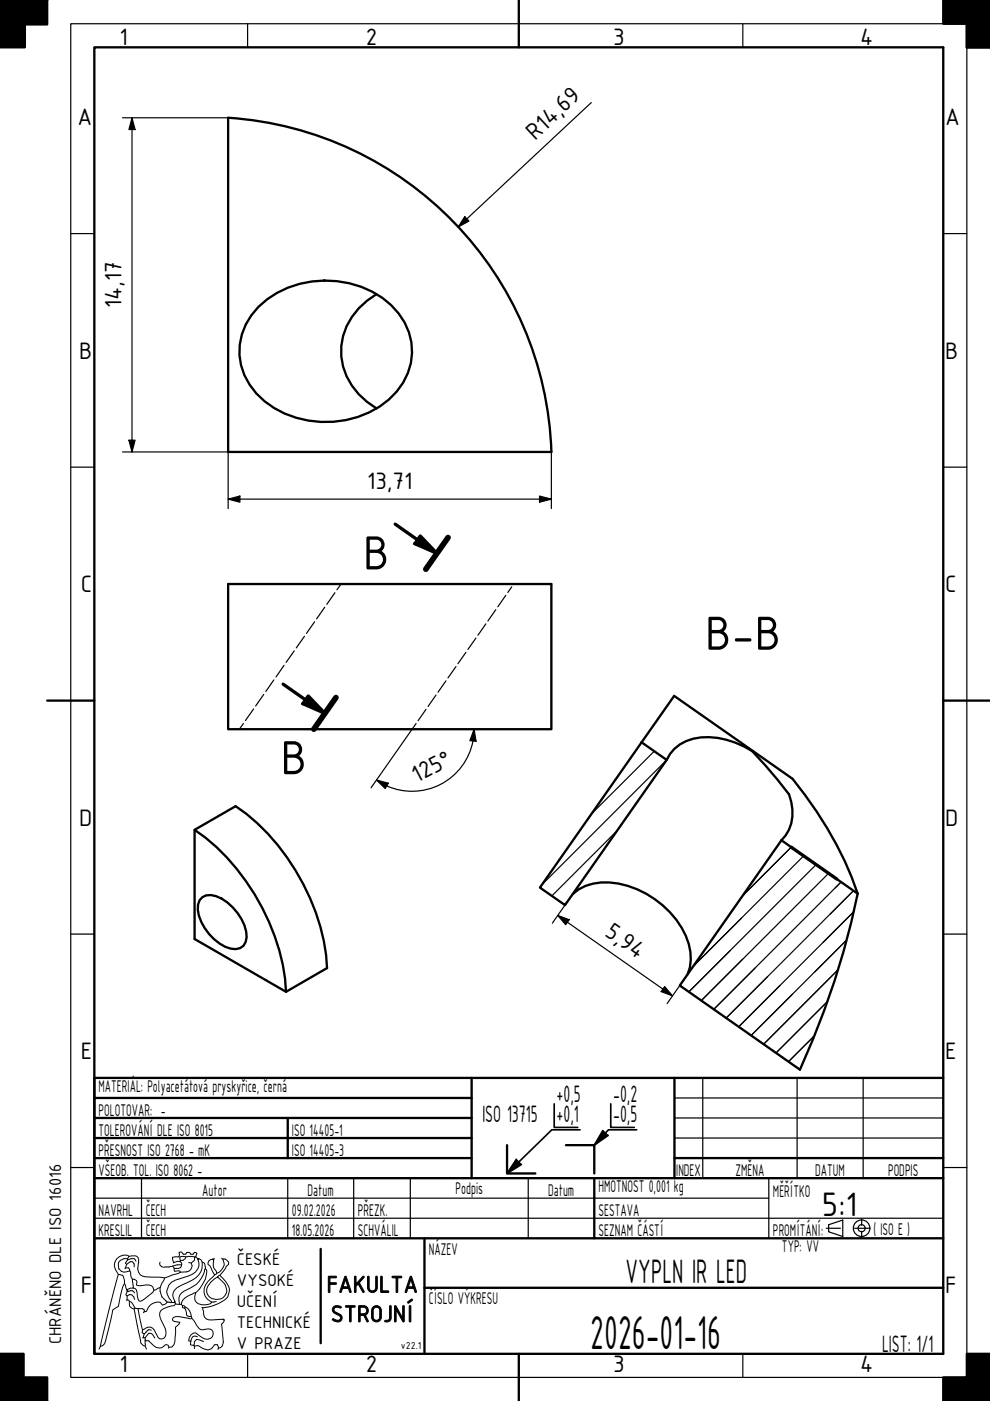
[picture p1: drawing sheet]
<svg xmlns="http://www.w3.org/2000/svg" width="210mm" height="297mm" viewBox="0 0 210 297" stroke-linecap="round" stroke-linejoin="round" font-family="sans-serif">
<g fill="none" stroke="#000" stroke-width=".25">
<path d="M136.1 157.4l-.2 .2M138.7 159.3l-13.3 13.3M130.8 176.1l-13.8 13.9M141.3 161.1l-26.4 26.5M167.8 179.6l-10.4 10.3M120.3 191.1l-.7 .7M170.4 181.5l-23.4 23.4M173 183.3l-27 27M175.7 185.2l-27 26.9M178.3 187l-27 27 8.8-8.8M179.5 199.3l-20.2 20.2M181 188.9l-27 26.9"/>
<path d="M181 193.3l-24.4 24.4M172.7 219.6l-5.5 5.5M175.4 212.3l-10.9 10.9M177.7 205.6l-15.8 15.8"/>
</g>
<!-- layer: Viditelna silna -->
<g fill="none" stroke="#000" stroke-width=".49">
<path d="M0 0h10zM5.3 0v10h-5.3v-10v5.2h10v-5.2M205 5v5h5h-5v-10h5h-10v5h10M54.8 65.1a21 21 0 0 1 28.1-.4 13.1 13.1 0 0 1-.5 20 21.2 21.2 0 0 1-26.3 .4 13.1 13.1 0 0 1-2.8-18.2zM79.8 62.4a14.3 14.3 0 0 0-7.4 13.2 14.6 14.6 0 0 0 7.4 11M116.9 95.8h-68.5v-70.8a73.5 73.5 0 0 1 68.5 70.8M48.4 123.8h68.5v30.8h-68.5zM136 157.4l5.4 3.7-21.6 30.8-5.3-3.7zM136 157.4l6.9-9.9 25.1 17.6a80.2 80.2 0 0 1 13.8 24.4M41.3 175.9l8.7-5a47.1 47.1 0 0 1 19.1 31.5l.2 2.8-8.7 5.1-19.3-11.2zM41.3 175.9a47.1 47.1 0 0 1 19.1 31.6l.2 2.8M141.4 161.1a8.8 8.8 0 0 1 8.9-4.8 18.4 18.4 0 0 1 9.2 3l2.8 3 5 6.1a9 9 0 0 1-1.6 9.8"/>
<path d="M165.7 178.2l-21.6 30.7 25.5 17.9a175.4 175.4 0 0 0 12.2-37.3M165.7 178.2l2.1 1.4M42.9 190.2a3.9 3.9 0 0 1 4.1 .3 10.6 10.6 0 0 1 5.3 8.2 2.47 2.47 0 0 1-3.3 2.4 10.4 10.4 0 0 1-7.1-8.2l.1-1.1 .3-.9zM121.5 189.5a11 11 0 0 1 9.7-2.2 19.8 19.8 0 0 1 14.8 12.8 9.6 9.6 0 0 1-.2 6.5M177.4 186.4l4.4 3.1M20 237h80M20 232.8h80M61 237v8.5M100 228.5v21.3M20 245.5h80M20 241.3h80M107.5 242.8v6h6"/>
<path d="M120 242.8h6v6M143 245.5h57M0 292h10v5h-10zM0 287h5v10h-5M210 287h-5v5h-5v5h10"/>
</g>
<g fill="none" stroke="#000" stroke-width=".25">
<path d="M62.4 138l-1.7 2.4M64.5 134.9l-1.7 2.5M66.7 131.8l-1.7 2.5M68.8 128.7l-1.7 2.5M71 125.7l-1.7 2.4M72.3 123.8l-.9 1.2M98.8 138.3l-1.7 2.4M100.9 135.3l-1.7 2.4M103 132.3l-1.7 2.4M105.1 129.3l-1.7 2.4M107.2 126.2l-1.6 2.5M108.5 124.4l-.8 1.2"/>
<path d="M51.6 153.4l-.8 1.2M53.8 150.3l-1.8 2.5M55.9 147.2l-1.7 2.5M58.1 144.1l-1.7 2.5M60.2 141.1l-1.7 2.4M88.2 153.4l-.8 1.2M90.3 150.4l-1.7 2.4M92.4 147.4l-1.6 2.4M94.6 144.4l-1.7 2.4M96.7 141.3l-1.7 2.4"/>
</g>
<g fill="#000">
<path d="M0 -.1h5.3v10.1h-5.3z" fill-rule="evenodd"/>
<path d="M0 -.1h10v5.3h-10z" fill-rule="evenodd"/>
<path d="M200 0h10v10h-5v-5h-5z" fill-rule="evenodd"/>
<path d="M0 287h5v10h-5z" fill-rule="evenodd"/>
<path d="M0 292h10v5h-10z" fill-rule="evenodd"/>
<path d="M200 292h5v-5h5v10h-10z" fill-rule="evenodd"/>
</g>
<!-- layer: Viditelna tenka -->
<path d="M109.5 245.8l1.1 1.1-3.1 1.9zM127.8 239.7l1.1 1-2.9 2.1z" fill="#000"/>
<path d="M95 114l-4.7 6.7M71.2 147.9l-4.7 6.7" fill="none" stroke="#000" stroke-width="1.2"/>
<path d="M83.8 111.1l8.8 6.2M89.1 113.6l3.5 3.7-4.6-2zM60 145.1l8.9 6.1M65.4 147.6l3.5 3.6-4.7-2z" fill="none" stroke="#000" stroke-width=".7"/>
<path d="M89.1 113.6l3.5 3.7-4.6-2zM65.4 147.6l3.5 3.6-4.7-2z" fill="#000"/>
<!-- layer: Viditelna tenka -->
<g fill="none" stroke="#000" stroke-width=".25">
<path d="M15 5h190v287h-190zM52.5 5v5M157.5 5v5M15 49.5h5M200 49.5h5M15 99h5M200 99h5M15 198h5M200 198h5M127.8 239.7l1.1 1M149 228.5v21.3M169 228.5v21.3"/>
<path d="M183 228.5v21.3M15 247.5h5M20 254h143M87 249.8v12.7M109.5 245.8l1.1 1.1M200 247.5h5M52.5 287v5M157.5 287v5"/>
</g>
<!-- layer: Ramecek -->
<path d="M20 10h180v277h-180zM110 0v10M10 148.5h10M200 148.5h10M110 287v10" fill="none" stroke="#000" stroke-width=".49"/>
<!-- layer: LEV CVUT -->
<g fill="none" stroke="#000" stroke-width=".21">
<path d="M25.1 270.2l-2 7.7-1.8 7.6a1.38 1.38 0 0 0 1.1-1.3l1.5-6.4 1.2-.8 .2-1.1a7.8 7.8 0 0 1 1.1-3.7M26.4 272.2l.5 1.3M26.6 268.8l-.1 .2M26.9 268.1l.7-.6h.5l.3 .5v.6M27 273.7l.1 .1M27 273.7v.1h.1M27 273.8l-.3 .7 .1 .2 .2 .1 .4-.3h.5l.5 .5 .1 .5M27 274.8v.8l-.2 .1M27 275.6h.3l.1 .3 .5 .2 .7 1.3 .7 .1M27.1 267.1l.7-.2h.6l.4 .5M27.1 267.1v-.2a1.5 1.5 0 0 0-2 1.6 1.5 1.5 0 0 0 2.4 1l-.3-.7h-.6M27.1 267.1l-.5 .7 .3 .3-.3 .7"/>
<path d="M27.1 273.8l1-.1 .4 .4M27.3 266.4l-.2 .5M27.4 275.9a1.19 1.19 0 0 0 1 1.7l.2-.2M27.5 269.5l.3 1.3 .3 .4M28.1 271.2h.3l.5 .3 .2 .3-.2 .6 .6 .2a4.9 4.9 0 0 1 2.6 0l.5 1 1.3-.6M28.1 271.2l.2 1.9h-.7l-.7 .4 .1 .2M28.3 273.1l.6 .4 .4 2.1a.52 .52 0 0 0 .9 .1l2.1-1.6 .3-.5M28.4 277.6l1.4 6.6a1.15 1.15 0 0 0 1 1.2l.3 .6M29.3 277.5h.9l.4 .3v.3M30.6 278.1l-.2 .2M33.9 273a2.75 2.75 0 0 0 1.4 2.9l.1 .2M33.9 267.6l-.1 .3a.79 .79 0 0 0 .8 .8 7 7 0 0 0 3-.5h.9"/>
<path d="M34.9 271l-1 2M35.4 276.1l-.4 .4-.6 .2-.3-.5a2.43 2.43 0 0 0-3 1.8l-.5 .1M36.4 276.2h.5M36.6 268.4l.3 .5M36.8 267.7l.9-.3 .5 .1 .3 .3v.4M36.8 267.7l-.1 .1M36.9 276.2h.3v.2l.8 .1M37.1 276v.1M37.2 276.4l-.3 .4a5.8 5.8 0 0 0-2.8 1 2.01 2.01 0 0 0 .1 2.2 4.3 4.3 0 0 1 .9 3.2l-.3 .5-.5 .2-.5-.1-.3-.3a3.3 3.3 0 0 0-1.6-2.1h-.6l-1.1 .5-.9-4.4M38 276.5h.4M38.2 267.2l-.1-.7 .7-.1 2.5 .1-.1 .7-.6 .6M38.2 269.7l-3.3 1.3-4.1-.3a1.62 1.62 0 0 1-1.6-1.7l.2-1.4-.1-1a1.61 1.61 0 0 0-2-.2l-.1-.1a2.16 2.16 0 0 0-2.3 .5 2.16 2.16 0 0 0-.4 2.3l.6 1.1 .9 .2 .4 1.2v.6"/>
<path d="M38.2 267.2v.3M38.4 276.5l.3 .3M38.5 268.2l-.2 .5-.4 .2h-1l.1 .7 1-.2 .2 .3M38.7 276.8l.4 .1a2.62 2.62 0 0 1 1.5 2.2l-1-.1-.1-.3a1.3 1.3 0 0 0-.8-1.5zM39.3 277.1l-.1 .3M39.4 266.5l-.1 .4-.5 .3h-.6M40 267.7l.6 .1a1.29 1.29 0 0 1-1 1.9h-1.4M40.6 279.1l.1 .4 .3 .3a5.3 5.3 0 0 0 1.6 2.1h.6a1.52 1.52 0 0 1 1.9 .4 1.34 1.34 0 0 1-.6 1.5 1.34 1.34 0 0 1-1.6-.2l-1.4-1a1.55 1.55 0 0 0-1.5 1.7l.5 .1 .3-1 .5-.2 .6 .2M40.7 279.5l-.5 .1a4.9 4.9 0 0 0-3.4-.2l-.2 .3v.3l1.5 .4-.3 .5-.6 .5-.1 2.2a2.38 2.38 0 0 1-.6 2l-.7 .1a.56 .56 0 0 0-.7-.6 1.66 1.66 0 0 1-2.8-.1l-.8-.7h-.7v-.7h-.6M41.3 266.5h.2M41.5 274.1l-.6 .2a3.2 3.2 0 0 0-2.5 2.2M41.5 266.5l.3-.8-.3-.1-.3-.1-.3 .4h-.4l-.3-.4h-.6l-.2 .4h-.5l-.4-.4h-.3h-.2v1l-1.4 .1 .2 1.1"/>
<path d="M41.5 274.1a1.62 1.62 0 0 0 1.3 2.5h.8a1.11 1.11 0 0 0 1.2-.5M41.5 266.5l.5 .4M42 267a2.32 2.32 0 0 1-1.3 3.2l-3.6 1.2a2.52 2.52 0 0 0-.8 4.4l.1 .4-1-.1M42.1 266.9h-.1v.1M42.1 266.9l.5 .2 .3 .5 .4 .2 .2 1.2M42.1 266.9l-.1 .1M42.8 277.2l.2 .1M42.9 267.6a3.5 3.5 0 0 1-1.9 3.7l-1.2 .6a4.3 4.3 0 0 0-3 2.1 2.11 2.11 0 0 0 .3 2l-.2 .2M43 277.3l.2 .7a1.43 1.43 0 0 0 1.6 1.9l2.6-.2 .1 .2-.1-.2M43.5 269a.73 .73 0 0 1 .3 .9 7.5 7.5 0 0 1-2.3 4.2M43.5 269l-.1 .2a5.2 5.2 0 0 1-3.1 3.9 2.68 2.68 0 0 0-2.3 2.8v.6M44.2 267.4l.9-.5 .2 .3a2.16 2.16 0 0 0 .6 2.4l.1 .3-.5 .4-.9-1.9-.5-.3z"/>
<path d="M45.3 266.9v.1M45.5 266.9h-.4M45.5 270.3l-.3 .4a3.4 3.4 0 0 0-1.6 4.2l.4 .5 .8 .7M45.9 276l-1.1 .1M46.6 270.4a5.3 5.3 0 0 1 2.1 3.3 3.1 3.1 0 0 1-2.3 2.7 9.3 9.3 0 0 1-3.4 .9M47 266.8l.3 .1M47.3 266.9h.4l.3 .2a.75 .75 0 0 1 .2 1.2l-.3 .2-.3 .8-1.5 1.5a3.9 3.9 0 0 0-2.3 3 2.15 2.15 0 0 0 3.4 1.4 2.15 2.15 0 0 0-.2-3.6l-.9-.8M47.3 266.9a2.09 2.09 0 0 1-1.3 3M47.5 279.9l-.1 .5-.4 .3 .4 3.8a1.22 1.22 0 0 1-1.1 1.3l-.2-.7h-.6l-.7 .8-.7 .3-1.1-.3-.9-.6-.9 .1M21.3 285.5l-.3 .5M30.2 281.9l-.1 .7 .5 .2 .8-.9 .7 .1M30.6 282.8l-.2 .8"/>
<path d="M30.8 283.6l.7-.9h.5l.8 1M30.8 284.1l.2 .2M30.8 284.3v1.1M35.8 285.7l-.1 .1M40.5 284.4l-.1 .7 .7 .1M41.1 285.2l.1 .2M41.2 285.4v.5M43.2 284.5l-1.5-.5-.5 .5-.1 .7M46.3 285.8l-.2 .2"/>
</g>
<!-- layer: Osa -->
<path d="M182.7 258.5v1.3M175.2 260.4h3M181.2 260.4h3M182.7 261.1v1.2" fill="none" stroke="#000" stroke-width=".25"/>
<!-- layer: Viditelna silna -->
<g fill="none" stroke="#000" stroke-width=".25">
<path d="M143 237h57M143 232.8h57M143 241.3h57M178.7 258.7v3.5l-3-1v-1.5"/>
<circle cx="182.7" cy="260.4" r="1.75"/>
<circle cx="182.7" cy="260.4" r=".75"/>
</g>
<path d="M20 258.3h180M30 249.8v12.7M61 249.8v12.7M75 249.8v12.7M112 249.8v12.7M163 249.8v12.7M178.7 258.7l-3 1" fill="none" stroke="#000" stroke-width=".25"/>
<!-- layer: LEV CVUT -->
<path d="M68 264.8v20" fill="none" stroke="#000" stroke-width=".49"/>
<path d="M117.5 234v5h5M123 239.5h-6l-9.5 9.3M127.8 239.7l-1.8 3.1M129.5 234v5h5M135 239.5h-6l-3 3.3 2.9-2.1M109.5 245.8l-2 3 3.1-1.9" fill="none" stroke="#000" stroke-width=".35"/>
<path d="M143 228.5v21.3M200 228.5h-180v58.5M20 249.8h180M126 249.8v12.7M20 262.5h180M90 273h110M90 262.5v24.5" fill="none" stroke="#000" stroke-width=".49"/>
<path d="M167.8 179.6l9.6 6.8" fill="none" stroke="#000" stroke-width=".7"/>
<g fill="none" stroke="#000" stroke-width=".25">
<path d="M26 25h22.4M28 25l.6 2.5h-1.3zM28 25v70.8M125.4 21.8l-28.2 26.3M98.5 45.9l.9 1-2.2 1.2zM26 95.8h22.4v12M27.3 93.3h1.3l-.6 2.5zM116.9 95.8v12M48.4 105.8l2.5-.6v1.3zM48.4 105.8h68.5M114.4 105.2l2.5 .6-2.5 .7zM87.4 154.6l-8.7 12.4"/>
<path d="M100.5 154.6l.4 2.6-1.3-.2zM100.5 154.6a13.1 13.1 0 0 1-20.7 10.8M79.8 165.4l2.5 .7-.6 1.1zM118.3 194.1l2.4 .9-.8 1.1zM118.3 194.1l24.3 17M119.8 191.9l-2.7 3.8M140.9 209.2l1.7 1.9-2.4-.9zM144.1 208.9l-2.7 3.9"/>
</g>
<path d="M28 25l.6 2.5h-1.3zM98.5 45.9l.9 1-2.2 1.2zM27.3 93.3h1.3l-.6 2.5zM48.4 105.8l2.5-.6v1.3zM114.4 105.2l2.5 .6-2.5 .7zM100.5 154.6l.4 2.6-1.3-.2zM79.8 165.4l2.5 .7-.6 1.1zM118.3 194.1l2.4 .9-.8 1.1zM140.9 209.2l1.7 1.9-2.4-.9z" fill="#000"/>
<g font-size="10.9">
<text x="77" y="120.7">B</text>
<text x="149.5" y="137.8">B-B</text>
<text x="59.5" y="164.1">B</text>
<text x="125.2" y="286">2026-01-16</text>
</g>
<g font-size="7.7">
<text x="174.3" y="257.8">5:1</text>
<text x="132.7" y="272">VYPLN IR LED</text>
</g>
<g font-size="5.4">
<text x="25.4" y="9.6">1</text>
<text x="77.5" y="9.6">2</text>
<text x="130" y="9.6">3</text>
<text x="182.4" y="9.6">4</text>
<text x="16.4" y="26.5">A</text>
<text x="113.5" y="29.8" transform="rotate(-43 113.5 29.8)">R14,69</text>
<text x="200.4" y="26.5">A</text>
<text x="25.8" y="65.4" transform="rotate(-90 25.8 65.4)">14,17</text>
<text x="16.8" y="76">B</text>
<text x="200.4" y="76">B</text>
<text x="77.8" y="103.6">13,71</text>
<text x="17.1" y="125.5">C</text>
<text x="200.4" y="125.5">C</text>
<text x="88.4" y="166" transform="rotate(-28 88.4 166)">125°</text>
<text x="16.8" y="175">D</text>
<text x="200.4" y="175">D</text>
<text x="128" y="198.2" transform="rotate(35 128 198.2)">5,94</text>
<text x="17.1" y="224.5">E</text>
<text x="200.4" y="224.5">E</text>
<text x="118" y="233.6">+0,5</text>
<text x="130" y="233.6">-0,2</text>
<text x="102.3" y="237.8">ISO 13715</text>
<text x="118" y="237.8">+0,1</text>
<text x="130" y="237.8">-0,5</text>
<text x="17.1" y="274">F</text>
<text x="69.3" y="274">FAKULTA</text>
<text x="200.4" y="274">F</text>
<text x="70.1" y="280.3">STROJNÍ</text>
<text x="187" y="286.5">LIST: 1/1</text>
<text x="25.4" y="290.9">1</text>
<text x="77.5" y="290.9">2</text>
<text x="130" y="290.9">3</text>
<text x="182.4" y="290.9">4</text>
</g>
<g font-size="3.9">
<text x="20.9" y="231.5">MATERIÁL: Polyacetátová pryskyřice, černá</text>
<text x="20.9" y="236.5">POLOTOVAR: -</text>
<text x="20.9" y="245">PŘESNOST ISO 2768 - mK</text>
<text x="20.9" y="240.8">TOLEROVÁNÍ DLE ISO 8015</text>
<text x="61.9" y="245">ISO 14405-3</text>
<text x="61.9" y="240.8">ISO 14405-1</text>
<text x="20.9" y="249.3">VŠEOB. TOL. ISO 8062 -</text>
<text x="143.4" y="249.3">I</text>
<text x="143.8" y="249.3">NDEX</text>
<text x="155.9" y="249.3">ZMĚNA</text>
<text x="172.8" y="249.3">DATUM</text>
<text x="188.3" y="249.3">PODPIS</text>
<text x="20.9" y="257.8">NAVRHL</text>
<text x="30.9" y="257.8">ČECH</text>
<text x="42.9" y="253.5">Autor</text>
<text x="61.9" y="257.8">09.02.2026</text>
<text x="65.2" y="253.5">Datum</text>
<text x="75.9" y="257.8">PŘEZK.</text>
<text x="96.6" y="253.2">Podpis</text>
<text x="116.2" y="253.5">Datum</text>
<text x="126.9" y="252.8">HMOTNOST 0,001 kg</text>
<text x="126.9" y="257.8">SESTAVA</text>
<text x="163.9" y="253.8">MĚŘÍTKO</text>
<text x="20.9" y="262">KRESLIL</text>
<text x="30.9" y="262">ČECH</text>
<text x="61.9" y="262">18.05.2026</text>
<text x="75.9" y="262">SCHVÁLIL</text>
<text x="126.9" y="262">SEZNAM ČÁSTÍ</text>
<text x="163.9" y="262">PROMÍTÁNÍ:</text>
<text x="185.2" y="261.8">( ISO E )</text>
<text x="50.2" y="268.2">ČESKÉ</text>
<text x="90.9" y="266">NÁZEV</text>
<text x="165.8" y="265.5">TYP: VV</text>
<text x="50.2" y="272.7">VYSOKÉ</text>
<text x="50.2" y="277.1">UČENÍ</text>
<text x="50.2" y="281.6">TECHNICKÉ</text>
<text x="90.9" y="276.5">ČÍSLO VÝKRESU</text>
<text x="13" y="285" transform="rotate(-90 13 285)">CHRÁNĚNO DLE ISO 16016</text>
<text x="50.2" y="286">V PRAZE</text>
</g>
<text font-size="2.3" x="85" y="286">v22.1</text>
</svg>
